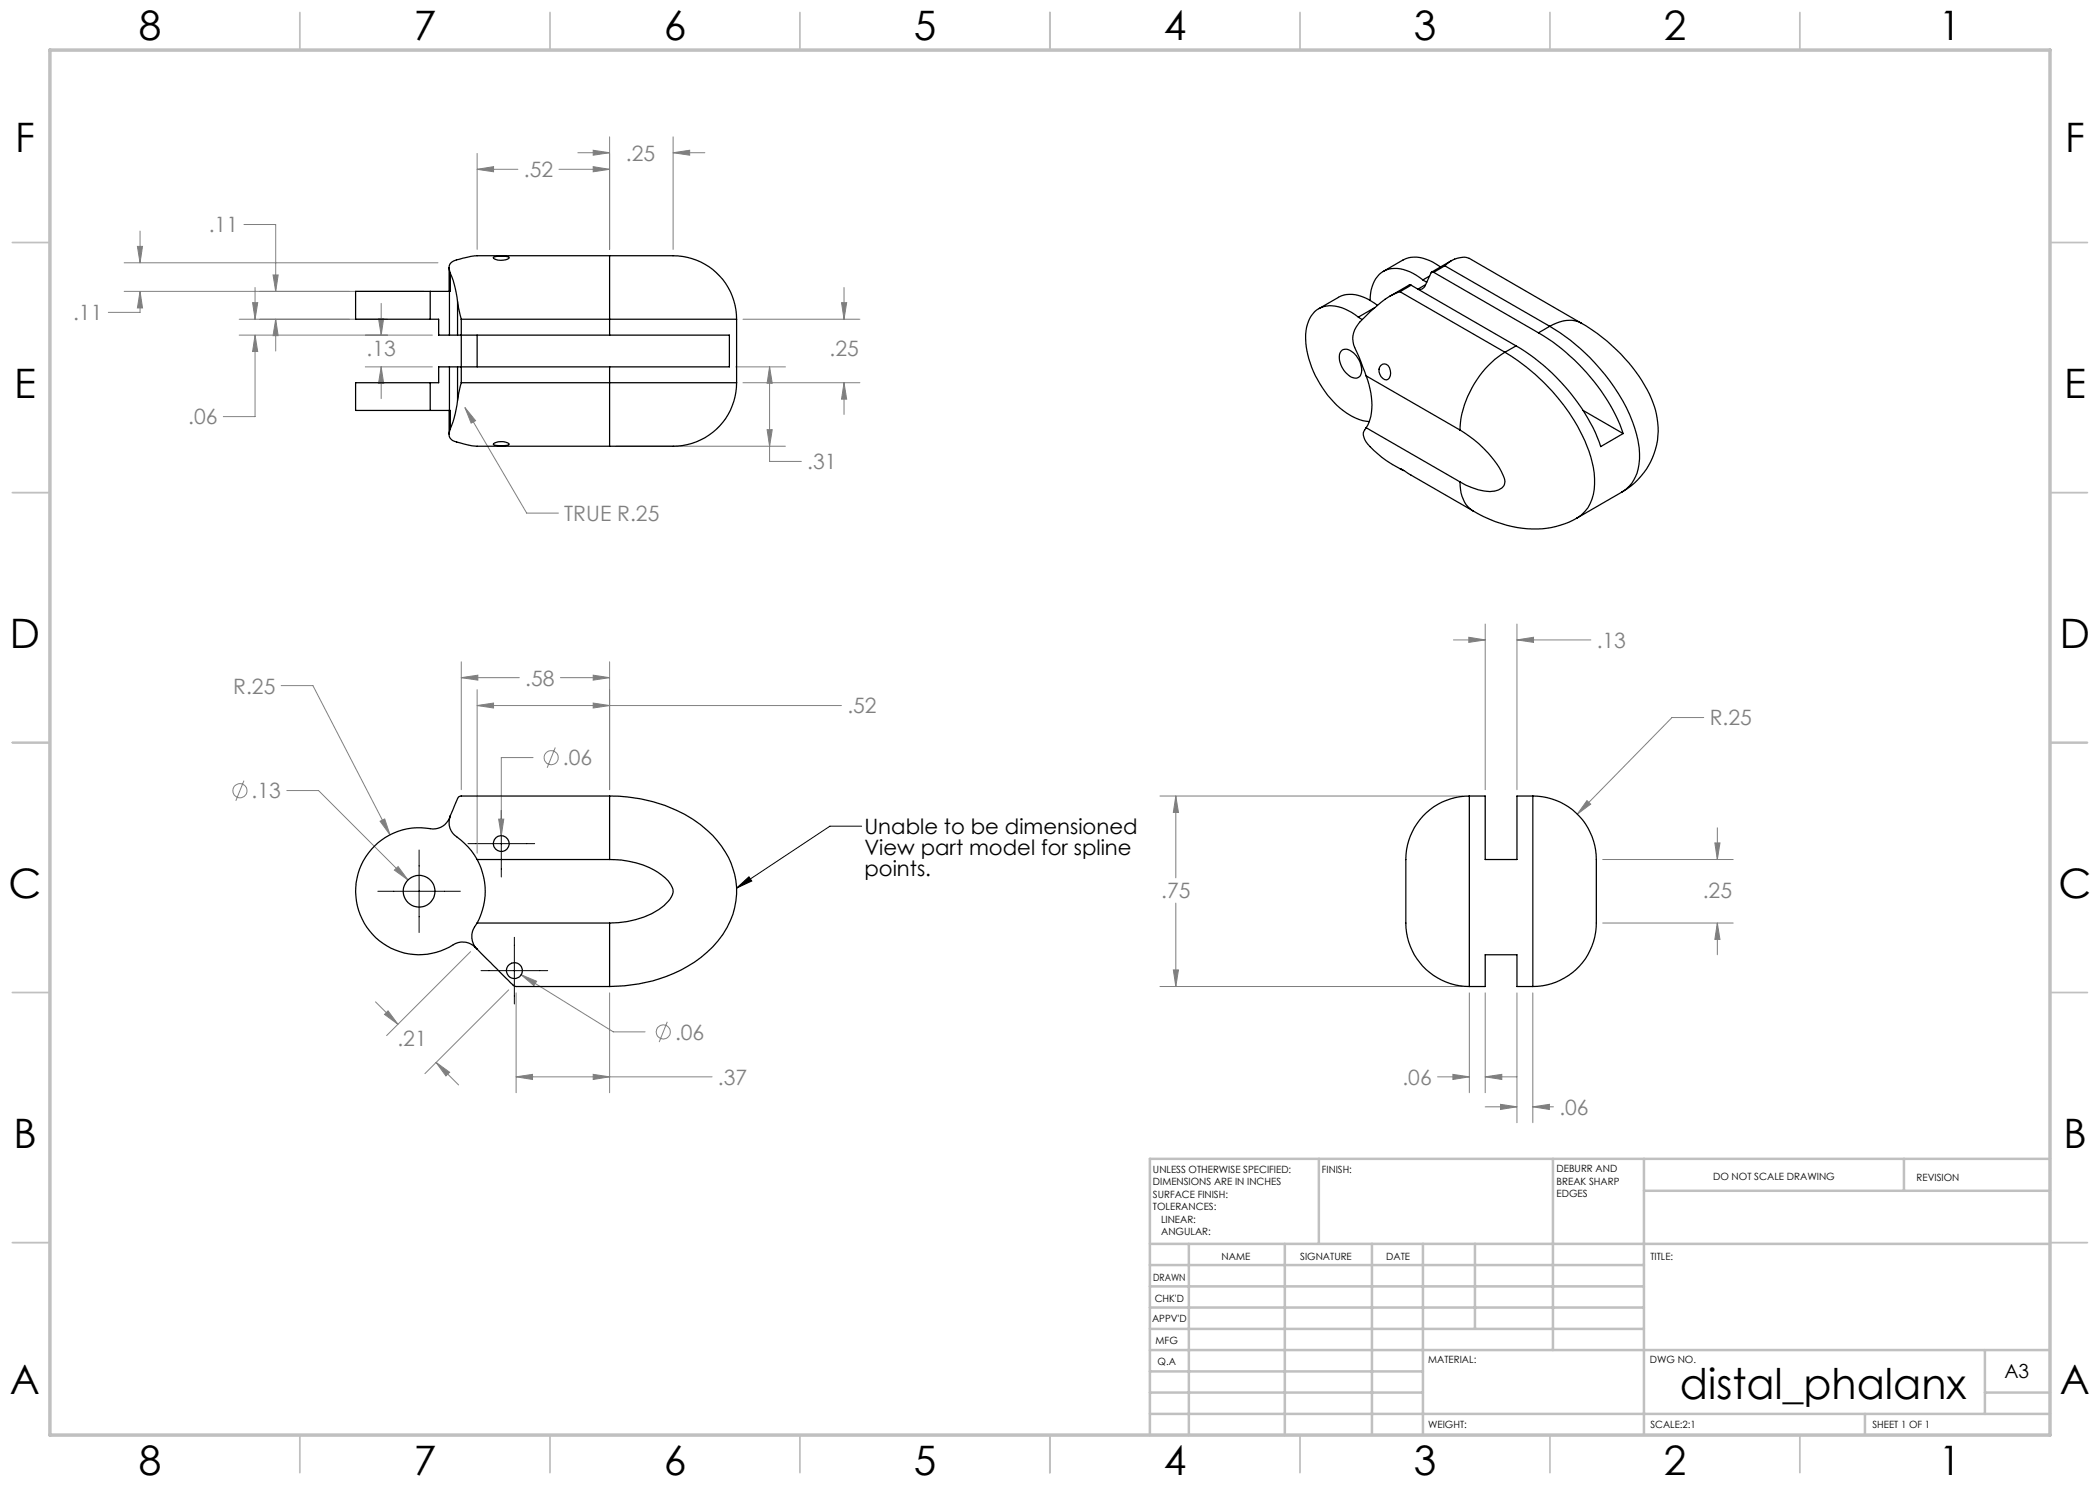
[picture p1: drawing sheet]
<svg xmlns="http://www.w3.org/2000/svg" width="420mm" height="297mm" viewBox="0 0 420 297" stroke-linecap="round" stroke-linejoin="round" font-family="sans-serif">
<g fill="none" stroke="#808080" stroke-width=".2">
<path d="M95.4 33.9l3.3-.6v1.1zM95.4 30.7v19.2M95.4 33.9h8.2M111.8 33.9h10.1M115.6 30.5h6.3M118.6 30.1l3.3 .4-3.3 .5zM118.6 33.3l3.3 .6-3.3 .5zM121.9 27.4v22.5M134.6 30.5l3.3-.4v.9zM134.6 27.4v22.5M134.6 30.5h6.4M24.8 52.6h62.8"/>
<path d="M24.8 58.3h60M27.5 49.3h1l-.5 3.3zM28 58.3l.5 3.3h-1zM28 58.3v4.2h-6.3M28 46.2v6.4M48.8 44.9h6.3v13.4M51 57.5v6.3M54.6 55h1l-.5 3.3zM168.8 57.5v6.3M47.8 63.8h29.7M47.8 67h38.7M50.5 60.5h1l-.5 3.3z"/>
<path d="M51 67l.5 3.3h-1zM51 67v16.3h-6.3M55.1 63.8l.5 3.3h-1zM55.1 63.8v6.4M73.1 73.4h13.4M75.7 63.7h1l-.5 3.3zM76.2 73.4l.5 3.3h-1zM76.2 60.7v6.3M76.2 73.4v6.3M147.1 73.4h10M148.6 63.8h23.4M148.6 76.5h23.4"/>
<path d="M153.9 73.4l.5 3.3h-1zM153.9 73.4v18.9h6.4M168.3 60.5h1l-.5 3.3zM168.8 76.5l.5 3.3h-1zM168.8 76.5v6.4M93 81.5l2.1 2.6-.9 .5zM93 81.5l12.3 21.1h6.4M123.2 89.2h33.9M153.4 85.9h1l-.5 3.3zM56.2 137.1h6.4l15.4 29.9M92.3 135.5l3.3-.5v1zM92.3 132.4v25.5"/>
<path d="M92.3 135.5h11.6M95.4 137.9v32.7M112.1 135.5h9.8M118.6 135l3.3 .5-3.3 .5zM121.9 132.4v25.5M290.7 128h6.3M293.8 127.5l3.2 .5-3.2 .5zM297 124.8v33.1M303.4 128l3.3-.5v1zM303.4 124.8v33.1M303.4 128h14.8M48.8 156.1l-1.6 4.1"/>
<path d="M57.4 158.1h6.3l17.9 17.9M95.4 141.1l3.3-.5v1zM95.4 141.1h72.9M106.6 151.5h-6.3v15.6M111.1 149.5l-1.7 4.1M118.6 140.6l3.3 .5-3.3 .5zM232 159.2h60.6M235.2 159.2l.5 3.3h-1zM235.2 159.2v16.4M340.7 143.5h-6.3l-18.9 19.3M76 164.2l.9-.4 1.1 3.2zM78.9 174l.7-.7 2 2.7z"/>
<path d="M99.7 163.8h1.1l-.5 3.3zM317.4 160.1l.7 .7-2.6 2zM320.5 171.9h26.1M343 168.6h1l-.5 3.3zM343.5 165.6v6.3M94.1 190.3l-16.8 16.8M101.7 198l-16.7 16.7M103.2 198.6v19.9M104.2 194.9l3.1 1.3-.5 .9zM104.2 194.9l18.5 11.5h6.3M121.9 198.6v19.9M232 197.3h60.6"/>
<path d="M234.7 194h1l-.5 3.3zM235.2 180.6v16.7M293.9 198.6v19.9M297 198.6v19.9M303.4 198.6v25.9M306.6 198.6v25.9M320.5 184.6h26.1M343.5 184.6l.5 3.3h-1zM343.5 184.6v6.4M75.1 200.4l4.5 4.5M76.9 202.9l.7-.7 2 2.7zM87.2 212.5l2.7 2-.7 .7z"/>
<path d="M87.2 212.5l4.5 4.5M103.2 215.4l3.3-.5v1zM103.2 215.4h39.2M118.6 214.9l3.3 .5-3.3 .5zM133.5 204.4l-1.7 4M287.5 215.4h6.4M290.6 214.9l3.3 .5-3.3 .5zM297 215.4l3.4-.5v1zM297 215.4h6.4M297 221.4h6.4M300.1 220.9l3.3 .5-3.3 .5zM306.6 221.4l3.3-.5v1z"/>
<path d="M306.6 221.4h4.1"/>
<circle cx="48" cy="158.2" r="1.4"/>
<circle cx="110.2" cy="151.5" r="1.42"/>
<circle cx="132.7" cy="206.4" r="1.4"/>
</g>
<path d="M75.6 178.3h16.5M83.8 170v16.5M93.6 168.7h13.3M100.3 162.1v13.3M147.3 177.6l2.5-2.2 .6 .8zM172.3 165.2h-6.3l-18.7 12.4M96.2 194.1h13.3M102.9 187.5v13.3" fill="none" stroke="#000" stroke-width=".2"/>
<g fill="none" stroke="#c0c0c0" stroke-width=".35">
<path d="M60 2.5v7.5M110 2.5v7.5M160 2.5v7.5M210 2.5v7.5M260 2.5v7.5M310 2.5v7.5M360 2.5v7.5M2.5 48.5h7.5M410 48.5h7.5M2.5 98.5h7.5M410 98.5h7.5M2.5 148.5h7.5"/>
<path d="M410 148.5h7.5M2.5 198.5h7.5M410 198.5h7.5M2.5 248.5h7.5M410 248.5h7.5M60 287v7.5M110 287v7.5M160 287v7.5M210 287v7.5M260 287v7.5M310 287v7.5M360 287v7.5"/>
</g>
<g fill="none" stroke="#c0c0c0" stroke-width=".5">
<path d="M263.8 231.8v17M310.6 231.8v38.2M328.8 231.8v55.2M328.8 238.2h81.2M380.8 231.8v6.4M410 231.8h-180v55.2M230 248.8h180M230 257.3h98.8M230 253h98.8M237.8 248.8v38.2M257 248.8v38.2M274.4 248.8v38.2"/>
<path d="M284.6 248.8v38.2M295 248.8v17M230 265.8h98.8M230 261.5h98.8M230 278.5h54.6M230 274.3h54.6M230 270h180M397 278.5h13M397 270v12.8M230 282.8h180M373 282.8v4.2"/>
</g>
<path d="M10 10h400v277h-400z" fill="none" stroke="#c0c0c0" stroke-width=".7"/>
<path d="M147.3 177.6l2.5-2.2 .6 .8z" fill="#000"/>
<path d="M92.3 135.5l3.3-.5v1zM118.6 135l3.3 .5-3.3 .5zM76 164.2l2 2.8-1.1-3.2zM78.9 174l2.7 2-2-2.7zM87.2 212.5l2.7 2-.7 .7zM76.9 202.9l.7-.7 2 2.7zM118.6 214.9l3.3 .5-3.3 .5zM103.2 215.4l3.3-.5v1zM118.6 140.6l3.3 .5-3.3 .5zM95.4 141.1l3.3-.5v1zM99.7 163.8l.6 3.3 .5-3.3zM104.2 194.9l2.6 2.2 .5-.9zM134.6 30.5l3.3-.4v.9zM118.6 30.1l3.3 .4-3.3 .5zM95.4 33.9l3.3-.6v1.1zM118.6 33.3l3.3 .6-3.3 .5zM27.5 49.3h1l-.5 3.3zM28 58.3l.5 3.3h-1zM54.6 55h1l-.5 3.3zM55.1 63.8l.5 3.3h-1zM51 67l.5 3.3h-1zM50.5 60.5h1l-.5 3.3zM75.7 63.7h1l-.5 3.3zM76.2 73.4l.5 3.3h-1zM168.8 76.5l.5 3.3h-1zM168.3 60.5h1l-.5 3.3zM93 81.5l1.2 3.1 .9-.5zM153.4 85.9h1l-.5 3.3zM153.9 73.4l.5 3.3h-1zM317.4 160.1l-1.9 2.7 2.6-2zM235.2 159.2l.5 3.3h-1zM234.7 194h1l-.5 3.3zM293.8 127.5l3.2 .5-3.2 .5zM303.4 128l3.3-.5v1zM300.1 220.9l3.3 .5-3.3 .5zM306.6 221.4l3.3-.5v1zM290.6 214.9l3.3 .5-3.3 .5zM297 215.4l3.4-.5v1zM343 168.6h1l-.5 3.3zM343.5 184.6l.5 3.3h-1z" fill="#808080"/>
<g fill="none" stroke="#000" stroke-width=".25">
<path d="M86 58.3h3.9M86 58.3h-14.9v5.5h14.9M86 58.3v5.5M89.8 53.5v4.8M89.9 58.3v8.7M90.1 54.6l.7 2.2 .7 3.6M90.1 54.6v3.7h-.2M98.8 51.4a5.8 5.8 0 0 1 3 .1 2.36 2.36 0 0 1-2.6 .4l-.5-.3zM121.9 51.1h9.9a16 16 0 0 1 10 2.2 12.7 12.7 0 0 1 5.5 10.5M121.9 51.1v12.7M121.9 51.1h-26.5a15.3 15.3 0 0 0-5.1 1.4 1.63 1.63 0 0 0-.2 2.1M280 58.3a12.4 12.4 0 0 0-5.2 3.4l-2.2 2a4.9 4.9 0 0 0-1.2 6.7l1.8 4.8"/>
<path d="M280 58.3l21 12.1M282.2 57h-.4l-3.9 2.3M282.2 57l-2.2 1.3M282.2 57l21 12.2M284.6 56l.8 .4M284.6 56a8.5 8.5 0 0 0-6.9-2.2 5.7 5.7 0 0 0-3.7 5.7v.6M285.1 56.9l-1.5 .9M285.9 55.2l-1.3 .8M286.7 54.5l-.4-.1-1.3 2.7a1.22 1.22 0 0 1-1.3 .8M286.7 54.5l21 12.1M288.1 53.4a7.6 7.6 0 0 0-7-1.7l-4.5 2.6M289 53.2a4.9 4.9 0 0 1 4.9-1.5l22.4 13"/>
<path d="M289 53.2l-2.3 1.3M289 53.2l21 12.1M290.3 52.1l-4 2.3M86 63.8h1.7v3.2h2.2M86 76.5h-14.9v5.6h14.9M86 76.5v5.6M89.9 73.4h-2.2v3.1h-1.7M89.9 67h1.6M89.9 73.4h1.6M89.9 73.4v8.7M91.5 60.4l.8 3.4M91.5 67h30.4"/>
<path d="M91.5 73.4h30.4M91.5 60.4v6.6M91.5 73.4v6.6M92.3 76.5l-.8 3.5M92.3 63.8h29.6M92.3 63.8v12.7M92.3 76.5h29.6M95.4 67v6.4M121.9 67h24v6.4h-24M121.9 76.5v12.7M121.9 63.8h25.4M121.9 76.5h25.4"/>
<path d="M121.9 63.8v3.2M121.9 73.4v3.1M147.3 76.5a12.9 12.9 0 0 1-14.3 12.7h-11.1M147.3 63.8v12.7M268.3 70.1a1.75 1.75 0 0 1 2.4 .5 4.1 4.1 0 0 1 1.3 4.6 1.74 1.74 0 0 1-2.6-.4 4 4 0 0 1-1.3-4.5zM271.7 63.4a8.3 8.3 0 0 0-6.9-2.1 5.3 5.3 0 0 0-3.6 4.9 19.3 19.3 0 0 0 6.1 14.8 11 11 0 0 0 6.6 3.3M271.7 63.4l.8 .5M273.2 75.2a13.6 13.6 0 0 1 .6 9.3l-.6 1M273.2 75.2l18.8 10.8M275 61.5l-3.3 1.9M275.5 61.1a8.4 8.4 0 0 0-6.8-2.1l-1 .4-3.9 2.3M276.2 73.1a1.15 1.15 0 0 1 1.2-.2 1.15 1.15 0 0 1 .7 1.2 1.55 1.55 0 0 1-.8 1.9 1.87 1.87 0 0 1-1.1-2.9z"/>
<path d="M301 70.4a19.8 19.8 0 0 0-9 15.6M301 70.4a39 39 0 0 1 17.1 20.9 12.8 12.8 0 0 1-.5 10.2 6.8 6.8 0 0 1-2.3 2.1M303.2 69.2a39.4 39.4 0 0 1 16.9 20.1l4.5-2.6M303.2 69.2l-2.2 1.2M307.7 66.6a39.7 39.7 0 0 1 16.9 20.1M310 65.3a39.3 39.3 0 0 1 17 20.4 13.8 13.8 0 0 1 .1 9.7 6.8 6.8 0 0 1-2.8 3.1M310 65.3l-2.3 1.3M316.3 64.7a32.7 32.7 0 0 1 14.6 16.6 14.4 14.4 0 0 1-6.3 17M316.3 64.7a6 6 0 0 0-5.7 .2l-.6 .4M86 82.1h3.9M89.8 82.1v4.8M89.9 82.1h.2v3.7"/>
<path d="M90.1 85.8a1.68 1.68 0 0 0 1.2 2.6l3 .7 1.1 .1h26.5M91.5 80l-.4 2.7-1 3.1M98.7 88.8a2.83 2.83 0 0 1 3.1 .1 4.5 4.5 0 0 1-3.1 0zM273.2 85.5a1.99 1.99 0 0 0 0 2.9 21.3 21.3 0 0 0 7.5 5.7M273.2 85.5l18.8 10.9M280 93.7l14.6 8.5M292 86a21.2 21.2 0 0 1 8.8 9.6 1.76 1.76 0 0 1-1.1 2.4 8.8 8.8 0 0 1-6.5-1l-1.2-.6M292 96.4a6.5 6.5 0 0 0 2.6 5.8M316.6 82.1l8 4.6M324.3 98.5l-9 5.1M324.4 98.4l-.1 .1M294.6 102.2a22.3 22.3 0 0 0 16.6 3.1l2.6-.8 1.5-.9"/>
<path d="M121.9 159.2v12.7M121.9 159.2h-29.8a2.05 2.05 0 0 0-1 1.6l-1 2.4M121.9 159.2a28.8 28.8 0 0 1 20.7 7.9 15.3 15.3 0 0 1 2.8 18.4 23.8 23.8 0 0 1-14.8 10.7l-2.8 .6-2.9 .4-3 .1M293.9 159.2v38.1M293.9 159.2h3.1v12.7h6.4v-12.7h3.2M293.9 159.2a12.9 12.9 0 0 0-12.7 14.4v9.1a13.1 13.1 0 0 0 9.8 14.3l2.9 .3M306.6 159.2v38.1M306.6 159.2a12.7 12.7 0 0 1 12.7 13.9v9.3a14.1 14.1 0 0 1-4.1 11.5 12.7 12.7 0 0 1-8.6 3.4M90.1 163.2a3.4 3.4 0 0 0 1.2 4.2l1.6 1.3a12.1 12.1 0 0 1 2.5 3.2M90.1 163.2a3.5 3.5 0 0 1-4.1 2.5 12.7 12.7 0 0 0-14.6 15.3 12.7 12.7 0 0 0 19.7 7.7 3.6 3.6 0 0 1 4.3 1.1M95.4 171.9a13.2 13.2 0 0 1 0 12.7M95.4 171.9h26.5"/>
<path d="M121.9 171.9a15.9 15.9 0 0 1 11.8 4.3l.5 .8a2.33 2.33 0 0 1-.5 3.2 14 14 0 0 1-8.3 4.1l-3.5 .3M95.4 189.8l5.4 5.5a8 8 0 0 0 2.4 2h18.7M95.4 184.6a3.7 3.7 0 0 0 0 5.2M95.4 184.6h26.5M121.9 184.6v12.7M293.9 197.3h3.1v-6.3h6.4v6.3h3.2"/>
<circle cx="83.8" cy="178.2" r="3.2"/>
<circle cx="100.3" cy="168.7" r="1.58"/>
<circle cx="102.9" cy="194.1" r="1.59"/>
</g>
<text font-size="8.5" x="336" y="279.7">distal_phalanx</text>
<g font-size="8.1">
<text x="27.8" y="8">8</text>
<text x="82.8" y="8">7</text>
<text x="132.8" y="8">6</text>
<text x="182.8" y="8">5</text>
<text x="232.8" y="8">4</text>
<text x="282.8" y="8">3</text>
<text x="332.8" y="8">2</text>
<text x="387.8" y="8">1</text>
<text x="3" y="30.4">F</text>
<text x="413" y="30.4">F</text>
<text x="2.8" y="79.6">E</text>
<text x="412.8" y="79.6">E</text>
<text x="2" y="129.6">D</text>
<text x="412" y="129.6">D</text>
<text x="1.7" y="179.6">C</text>
<text x="411.7" y="179.6">C</text>
<text x="2.7" y="229.6">B</text>
<text x="412.7" y="229.6">B</text>
<text x="2" y="278.9">A</text>
<text x="412" y="278.9">A</text>
<text x="27.8" y="295">8</text>
<text x="82.8" y="295">7</text>
<text x="132.8" y="295">6</text>
<text x="182.8" y="295">5</text>
<text x="232.8" y="295">4</text>
<text x="282.8" y="295">3</text>
<text x="332.8" y="295">2</text>
<text x="387.8" y="295">1</text>
</g>
<g font-size="4.2" fill="#808080">
<text x="104.8" y="35.4">.52</text>
<text x="125.2" y="32.1">.25</text>
<text x="41.8" y="46.5">.11</text>
<text x="14.6" y="64">.11</text>
<text x="73.3" y="71.3">.13</text>
<text x="165.9" y="71.3">.25</text>
<text x="37.6" y="84.9">.06</text>
<text x="161.5" y="93.8">.31</text>
<text x="112.9" y="104.2">TRUE R.25</text>
<text x="319.3" y="129.6">.13</text>
<text x="105.1" y="137.1">.58</text>
<text x="46.7" y="138.7">R.25</text>
<text x="169.5" y="142.7">.52</text>
<text x="341.9" y="145.1">R.25</text>
<text x="112.6" y="153.1">.06</text>
<text x="50.3" y="159.7">.13</text>
<text x="232.2" y="179.7">.75</text>
<text x="340.6" y="179.7">.25</text>
<text x="79.5" y="209.3">.21</text>
<text x="135" y="207.9">.06</text>
<text x="143.6" y="217">.37</text>
<text x="280.5" y="217">.06</text>
<text x="311.9" y="223">.06</text>
</g>
<g font-size="4.2">
<text x="172.9" y="166.9">Unable to be dimensioned</text>
<text x="172.9" y="171">View part model for spline</text>
<text x="172.9" y="175.2">points.</text>
</g>
<text font-size="3.9" x="400.9" y="275.5">A3</text>
<g font-size="2">
<text x="230.6" y="234.6">UNLESS OTHERWISE SPECIFIED:</text>
<text x="230.6" y="237.1">DIMENSIONS ARE IN INCHES</text>
<text x="230.6" y="239.6">SURFACE FINISH:</text>
<text x="264.4" y="234.6">FINISH:</text>
<text x="311.3" y="234.5">DEBURR AND</text>
<text x="311.3" y="237">BREAK SHARP</text>
<text x="311.3" y="239.5">EDGES</text>
<text x="342.6" y="236">DO NOT SCALE DRAWING</text>
<text x="383.3" y="236.2">REVISION</text>
<text x="230.6" y="242.1">TOLERANCES:</text>
<text x="232.2" y="244.6">LINEAR:</text>
<text x="232.2" y="247.1">ANGULAR:</text>
<text x="244.3" y="252">NAME</text>
<text x="260" y="251.9">SIGNATURE</text>
<text x="277.2" y="251.9">DATE</text>
<text x="330.1" y="251.9">TITLE:</text>
<text x="230.6" y="256.1">DRAWN</text>
<text x="230.9" y="260.3">CHK'D</text>
<text x="230.4" y="264.4">APPV'D</text>
<text x="231.1" y="268.8">MFG</text>
<text x="231.5" y="273">Q.A</text>
<text x="285.6" y="272.5">MATERIAL:</text>
<text x="330" y="272.5">DWG NO.</text>
<text x="285.6" y="285.5">WEIGHT:</text>
<text x="330.1" y="285.6">SCALE:2:1</text>
<text x="374.5" y="285.6">SHEET 1 OF 1</text>
</g>
</svg>
